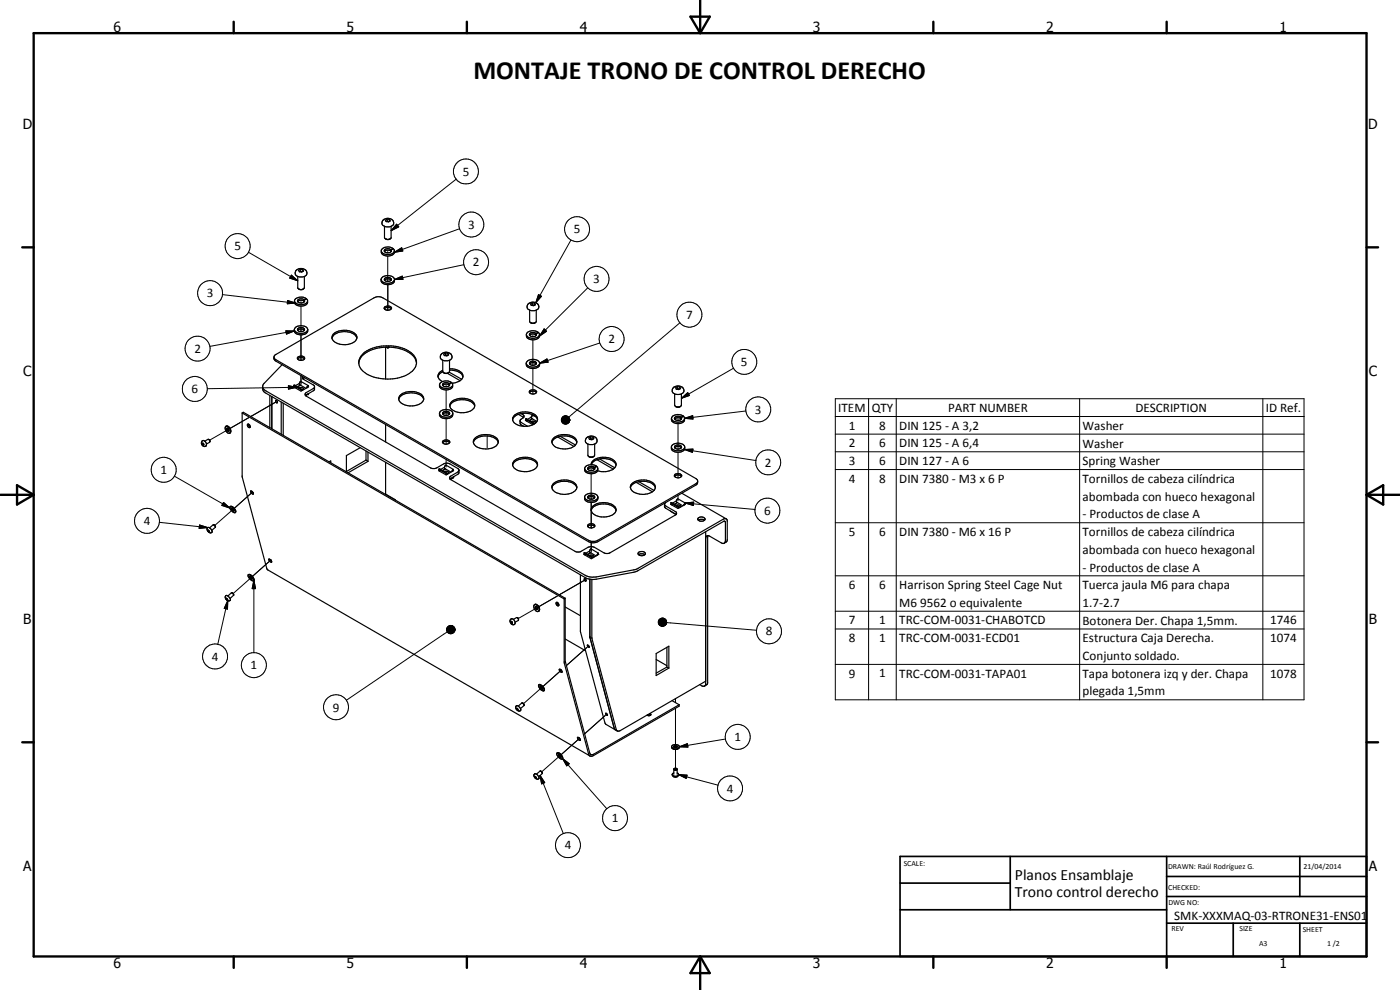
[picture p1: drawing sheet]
<svg xmlns="http://www.w3.org/2000/svg" width="420mm" height="297mm" viewBox="0 0 420 297" stroke-linecap="round" stroke-linejoin="round" font-family="sans-serif">
<g fill="none" stroke="#000" stroke-width=".3">
<path d="M136.9 53.8l-19.5 15.4M74.6 75.7l14.8 8.5M116.4 75.5v.4M116.4 76.8v7.7M118.4 75.7l2.2-1.4 .3 1zM119 67.3l.7 .8-2.3 1.1zM138 68.6l-19.6 7.1M139.2 79.4l-20.8 4.5M171.4 72l-10.6 18.8M66.7 88.4l22.1 2.5M85.8 99.3h2.5l-2.3 .9zM86.3 90.2l2.5 .7-2.6 .2z"/>
<path d="M87.4 82.5l2 1.7-2.5-.8zM88.3 99.3l-25.3 4.6M90.3 90.5v.4M90.3 91.9v7.6M116.4 85.4v7.7M118.4 83.9l2.3-1.1 .2 1zM161.6 88.4l.9 .5-1.7 1.9zM163.3 98.7l.7 .7-2.1 1.4zM176.4 86.4l-14.5 14.4M204 96.9l-33.4 28.3M86.6 115.7l2.5 .5-2.5 .6zM89.1 116.2l-26.9 .4"/>
<path d="M90.3 100.5v7.6M90.3 112.7v2.7M133.9 115.7v.3M133.9 117v7.6M159.9 100.6v.4M159.9 102v7.6M159.9 110.6v7.6M162 109l2.2-1.3 .3 1zM180 102.9l-18 6.1M204.5 119.5l1.9-1.7 .5 .9zM220.1 110.5l-15.6 9M250.7 119.6h140.7v90.4h-140.7z"/>
<path d="M260.7 119.6v90.4M269 119.6v90.4M324 119.6v90.4M379 119.6v90.4M68.4 128.9l.3-.1-5.8 3.3M74.7 125.3l-5.6 3.2M82.6 120.7l-7.3 4.3 7.3-4.2M133.9 125.6v7.7M133.9 137.8v2.3M146.2 130.8v3.6M159.9 124.5v.6M168.5 125.9l2.5 .1-2.5 .2z"/>
<path d="M168.5 126.2l2.5-.2-2.5 .4zM168.5 126h2.5M168.5 125.6l2.5 .4-2.5-.1zM168.5 126.4l2.5-.4-2.4 .7zM168.6 125.3l2.4 .7-2.5-.4zM168.6 126.7l2.4-.7-2.2 .9zM168.8 125.1l.2-.1 2 1zM168.8 125.1l2.2 .9-2.4-.7zM168.8 126.9l2.2-.9-2 1zM169 125l.2-.2 1.8 1.2zM169 127l2-1-1.8 1.2zM169.2 124.8h.3l1.5 1.2z"/>
<path d="M169.2 127.2l1.8-1.2-1.5 1.3zM169.5 124.8h.3l1.2 1.2zM169.5 127.3l1.5-1.3-1.2 1.3zM169.8 124.8h.2l1 1.2zM170 124.8l.3 .1 .7 1.1zM170.3 124.9l.7 1.1zM170.5 125.1l.5 .9zM170.7 125.3l.3 .7zM170.8 125.5l.2 .5zM171 126l-1 1.2-.2 .1zM171 126l-1 1.2zM171 126l-.7 1.1z"/>
<path d="M171 126l-.5 1zM171 126l-.3 .8zM171 126l-.2 .5zM171 126l-.1 .3zM203.5 125.8v.4M203.5 127.1v7.6M203.5 135.7v7.7M205.4 125.5l2.5-.8 .1 1zM205.4 134.9l2.6-.2-.2 1zM205.4 134.9l21.5 3.3M223.8 123.3l-18.4 2.2M250.7 125h140.7"/>
<path d="M250.7 130.3h140.7M250.7 135.6h140.7M47.8 156.7l14.5 1.6M52.4 142.9l16.6 9.5M59.9 157.5l2.4 .8-2.5 .2zM67.1 150.7l1.9 1.7-2.4-.8zM69.9 152.9l.1-.1-5.5 4.8M75.8 147.6l-5.5 4.9M177.4 140.8v.4M177.4 142.2v7.6M177.4 150.7v7.7M203.5 148.6v1.6"/>
<path d="M205.6 150.9l2.6-.2-.1 1zM205.6 150.9l21 2M250.7 140.9h140.7M250.7 156.8h140.7M75.3 173.3l.2-.1-5.5 4.9M76.2 174.1l.5 2.5h-1zM76.2 174.1v21.7M81.3 168l-5.5 4.9M167.3 178.8l-5.6 3.2M175.3 174.2l-7.5 4.3 7.4-4.3M177.4 162.8v2.9M250.7 172.8h140.7"/>
<path d="M68.4 180.2l-.1 2.6-1-.3zM68.4 180.2l-3 13.1M134 188.8l2.5 .1-2.5 .1zM134 189l2.5-.1-2.4 .4zM134 188.9h2.5M134.1 188.5l2.4 .4-2.5-.1zM134.1 189.3l2.4-.4-2.3 .6zM134.2 188.3l2.3 .6-2.4-.4zM134.2 189.5l2.3-.6-2.1 .9zM134.2 189.6l-30.2 20.5M134.4 188l.2-.1 1.9 1zM134.4 188l2.1 .9-2.3-.6z"/>
<path d="M134.4 189.8l2.1-.9-1.9 1zM134.6 187.9l.2-.2 1.7 1.2zM134.6 189.9l1.9-1-1.7 1.2zM134.8 187.7h.3l1.4 1.2zM134.8 190.1l1.7-1.2-1.4 1.3zM135.1 187.7h.2l1.2 1.2zM135.1 190.2l1.4-1.3-1.2 1.3zM135.3 187.7h.3l.9 1.2zM135.6 187.7l.9 1.2zM135.8 187.8l.7 1.1zM136.1 188l.4 .9zM136.3 188.1l.2 .8z"/>
<path d="M136.4 188.4l.1 .5zM136.5 188.9l-.9 1.2-.3 .1zM136.5 188.9l-.9 1.2zM136.5 188.9l-.7 1.1zM136.5 188.9l-.4 1zM136.5 188.9l-.2 .8zM136.5 188.9l-.1 .5zM136.5 188.9v.3zM161.1 182.4l.2-.1-5.8 3.3M176.2 194.2l-6.2 5.5M197.6 186.6l2.5 .1-2.5 .1zM197.6 186.8l2.5-.1-2.5 .4z"/>
<path d="M197.6 186.7h2.5M197.6 186.3l2.5 .4-2.5-.1zM197.6 187.1l2.5-.4-2.4 .6zM197.7 186.1l2.4 .6-2.5-.4zM197.7 187.3l2.4-.6-2.2 .8zM197.9 185.8l.2-.1 2 1zM197.9 185.8l2.2 .9-2.4-.6zM197.9 187.5l2.2-.8-2 1zM198.1 185.7l.2-.2 1.8 1.2zM198.1 187.7l2-1-1.8 1.1zM198.3 185.5h.3l1.5 1.2zM198.3 187.8l1.8-1.1-1.5 1.2z"/>
<path d="M198.6 185.5l.2-.1 1.3 1.3zM198.6 187.9l1.5-1.2-1.3 1.3zM198.8 185.4l.3 .1 1 1.2zM199.1 185.5l1 1.2zM199.4 185.6l.7 1.1zM199.6 185.7l.5 1zM199.8 185.9l.3 .8zM199.9 186.2l.2 .5zM200 186.8l27.1 2.3M200.1 186.7l-1 1.2-.3 .1zM200.1 186.7l-1 1.2zM200.1 186.7l-.7 1.1z"/>
<path d="M200.1 186.7l-.5 .9zM200.1 186.7l-.3 .8zM200.1 186.7l-.2 .5zM200.1 186.7l-.1 .2zM250.7 183.4h140.7M250.7 188.7h140.7M250.7 199.3h140.7M162.5 206.4l.1-.2-5.5 4.9M168.4 201.1l-5.5 4.9M181.7 214.6l-6.2 5.6 6.1-5.5M202.7 209.6v1.2M202.7 212.5v11.9"/>
<path d="M162.1 232.7l1.4 2.1-1 .4zM162.1 232.7l7 17.4M168 226.8l.1-.1-5.5 4.9M168.8 227.6l2 1.6-.7 .6zM168.8 227.6l13.3 15.1M173.9 221.5l-5.5 4.9M202.7 224.9v5.9M203.7 232.4l2.5 .2-.3 1zM203.7 232.4l11.8 3.2M203.9 224.1l2.4-1 .1 1.1zM217.7 221.7l-13.8 2.4"/>
<circle cx="139.8" cy="51.5" r="3.8"/>
<circle cx="71.3" cy="73.8" r="3.8"/>
<circle cx="141.5" cy="67.4" r="3.8"/>
<circle cx="142.9" cy="78.7" r="3.7"/>
<circle cx="173.2" cy="68.7" r="3.7"/>
<circle cx="63.1" cy="88" r="3.8"/>
<circle cx="179" cy="83.7" r="3.7"/>
<circle cx="206.9" cy="94.4" r="3.8"/>
<circle cx="58.5" cy="116.7" r="3.8"/>
<circle cx="59.3" cy="104.6" r="3.7"/>
<circle cx="183.6" cy="101.7" r="3.7"/>
<circle cx="223.4" cy="108.6" r="3.8"/>
<circle cx="227.6" cy="122.8" r="3.7"/>
<circle cx="230.5" cy="138.7" r="3.8"/>
<circle cx="44.1" cy="156.3" r="3.7"/>
<circle cx="49.1" cy="141" r="3.7"/>
<circle cx="230.3" cy="153.2" r="3.8"/>
<circle cx="64.5" cy="197" r="3.8"/>
<circle cx="76.2" cy="199.6" r="3.7"/>
<circle cx="230.8" cy="189.4" r="3.8"/>
<circle cx="100.8" cy="212.2" r="3.8"/>
<circle cx="219.1" cy="236.5" r="3.8"/>
<circle cx="221.4" cy="221.1" r="3.7"/>
<circle cx="170.5" cy="253.6" r="3.8"/>
<circle cx="184.6" cy="245.5" r="3.7"/>
</g>
<g fill="none" stroke="#000" stroke-width=".35">
<path d="M115 66a1.82 1.82 0 0 1 2-.4 1.82 1.82 0 0 1 1.1 1.7 2.17 2.17 0 0 1-3.4 0zM115.4 67.9v3.3l.5 .6M115.7 71.7l.2 .1M115.9 71.8h.1M116 71.8h.3M116.2 65.7l-.6 .4 .3 .4 .7 .1 .5-.3-.2-.4M116.2 65.7l.7 .2M116.2 66.3l-.3 .2M116.2 65.7v.6M116.9 65.9v.5l-.7-.1M117 71.8h-1M117 71.8h-.5"/>
<path d="M117.1 75.2a1.53 1.53 0 0 0-1.7 .2M117.1 71.6l-.1 .2M117.3 74.9l-.2 .3M117.3 74.9a1.17 1.17 0 0 0-2 .5 1.41 1.41 0 0 0 2.1 0M117.4 75v.4M117.4 75l-.1 .3 .1 .1M117.4 75l.7-.4a1.32 1.32 0 0 1 .1 1.6 1.32 1.32 0 0 1-1.5 .6 2.02 2.02 0 0 1-2.3-1.1v-.5M117.4 75l-.3 .2M117.4 67.9v3.5l-.4 .4M117.9 74.5l-.2 .3M117.9 74.5l-.6 .4M117.9 74.5a2.64 2.64 0 0 0-3.4 .5 1.59 1.59 0 0 0 2.1 1.4l1.2-.3 .6-.7"/>
<path d="M88.3 99a2.43 2.43 0 0 0 4.1 0M88.5 98.4a2.51 2.51 0 0 1 3.9 .4 1.51 1.51 0 0 1-1.7 1.7 1.96 1.96 0 0 1-2.4-1.2zM88.9 81.1a1.73 1.73 0 0 1 2.1-.5 1.73 1.73 0 0 1 1 1.9l-.9 .5-1.2 .1a1.19 1.19 0 0 1-1.2-.7 1.19 1.19 0 0 1 .2-1.3zM89.4 99.1a.9 .9 0 0 1 .4-.8 .9 .9 0 0 1 1 0l.6 .4-.1 .4M89.4 99.1a1.44 1.44 0 0 0 1.9 0M89.4 99.1l.6-.4h.7l.6 .4M89.4 82.9v3.5l.6 .5M89.6 86.7l.3 .2M89.9 86.9h.2M90.1 80.8l-.5 .3 .2 .4 .7 .2 .6-.4-.2-.4M90.1 80.8l.8 .1M90.1 81.4l-.2 .1"/>
<path d="M90.1 80.8v.6M90.9 80.9l-.1 .5h-.7M91 90.2a1.48 1.48 0 0 0-1.7 .3M91 86.7l-.5 .2M91.3 89.9l-.3 .3M91.3 89.9a1.15 1.15 0 0 0-2 .5 1.17 1.17 0 0 0 1.1 .5 1.17 1.17 0 0 0 1-.7l-.1-.2M91.3 90l.7-.3a.98 .98 0 0 1 .2 1.1 .98 .98 0 0 1-1.1 .5 2.36 2.36 0 0 1-2.7-.9M91.3 90l-.1 .3 .1 .2M91.3 90l-.3 .2M91.3 82.9v3.5l-.6 .5h-.7M91.9 89.6l-.6 .3M91.9 89.6l-.3 .2"/>
<path d="M91.9 89.6a2.41 2.41 0 0 0-3.5 .6 1.82 1.82 0 0 0 2.6 1.6l.3-.1a1.18 1.18 0 0 0 1-1.4M114.4 83.9a2.43 2.43 0 0 0 4 0M114.6 83.4a2.51 2.51 0 0 1 3.8 .3 1.69 1.69 0 0 1-2.4 1.7 1.38 1.38 0 0 1-1.3-.6 1.38 1.38 0 0 1-.1-1.4zM115.3 92.6a1.47 1.47 0 0 1 2.1 0M115.4 84.1l-.1-.2a1.1 1.1 0 0 1 1.1-.7 1.1 1.1 0 0 1 1 .7v.2M115.4 84.1a1.37 1.37 0 0 1 2 0M115.4 84.1a1.46 1.46 0 0 0 2 0M115.4 92.1a1.28 1.28 0 0 1 2.1 .4 1.26 1.26 0 0 1-2.2-.1zM158.4 91.3a1.81 1.81 0 0 1 2-.6 1.81 1.81 0 0 1 1.3 1.7 2.21 2.21 0 0 1-3.3 .4l-.2-.6zM159 93v3.6l.4 .3M159.2 96.8l.2 .1M159.4 96.9h.9"/>
<path d="M159.4 96.9l.4 .1M159.8 90.9l-.6 .3 .2 .4 .7 .1 .6-.3-.2-.4M159.8 90.9l.7 .1M159.8 91.4l-.3 .3M159.8 90.9v.5M159.8 91.4l.6 .2M160.3 96.9l-.2 .1M160.5 91v.6M160.5 96.9h-.2M160.7 96.8l-.2 .1M160.9 93v3.6l-.4 .3M161.4 99.7l-.1 .2"/>
<path d="M161.4 99.7l-.5 .3M161.4 99.7a2.6 2.6 0 0 0-3.4 .4 1.52 1.52 0 0 0 1.9 1.9 1.6 1.6 0 0 0 2-1.6M78.8 116l.1 1.1 .6 .7 96.1 55.5 1.4 .5M81 118.7v9.6M81.6 119v9.7M82.2 107.2l.4 .6 94.6 54.5 1.4 .1 .8-.3 29.4-16.9 .6-.8M82.6 106.5l29.6-17.1a2.72 2.72 0 0 1 2.8 0l93.8 54.2a1.13 1.13 0 0 1 .6 1 1.13 1.13 0 0 1-.6 1l-29.4 16.9a3.1 3.1 0 0 1-2.8 0l-93.8-54.1a1.13 1.13 0 0 1-.2-1.9zM84.7 109.4l-5.4 5.6a1.34 1.34 0 0 0 .5 2.3l95.8 55.3a5 5 0 0 0 3.4 .5l12.2-2.4 25.9-15 .7-.1 .5 .6v5.9l-.3 .5-.7 .4M88.2 115.6l2.2 1.4M88.2 115.6l2.2 1.3M88.2 115.6h.3l2.2 1.3M88.5 115.9l-.4 .2 2.2 1.2 2.3-1.2-.2-.2"/>
<path d="M88.5 115.9v.3M89.3 107.7a1.37 1.37 0 0 1 2.1 0M89.4 107.2a1.15 1.15 0 0 1 1.1-.4 1.15 1.15 0 0 1 .9 .9 1.18 1.18 0 0 1-1.2 .5 1.18 1.18 0 0 1-.9-.9zM89.8 116.4a.76 .76 0 0 1 .8-.2 .76 .76 0 0 1 .5 .7M89.9 115.1l-1.2 .6M90.2 115.6l-.9 .4M90.4 117l.4 .1M90.4 116.9v.1M90.4 116.9l.4 .2M90.9 113l.1 .7 3 1.8 .4 .4-.1 1.1-2.6 1.7M91.4 113.3l-.5 .4M92.3 115.9l.2-.2-.4 .6z"/>
<path d="M92.5 118.1l-.7 .5M92.5 115.7l-2.3-1.3a.73 .73 0 0 0-.3 1l1.9 1.1M92.6 118.1l-.9 .6M94.4 116.2l-2.5 1.6a.59 .59 0 0 0-.3 .5 .59 .59 0 0 0 .3 .6l37.5 21.6h1.2l2.5-1.3 1.2-.2 3.2 1.7 .2 .3v1.1l-2.6 1.6M99.6 101.5a2.76 2.76 0 0 1 2.8-1.9 4 4 0 0 1 4.6 1.6l.1 .3M100 100.2a5.1 5.1 0 0 1 7 .4 1.87 1.87 0 0 1-1.5 2.4 4.7 4.7 0 0 1-5.9-1.4zM108.8 106.3a12.5 12.5 0 0 1 15-.1 3.5 3.5 0 0 1-1 5.9 13 13 0 0 1-13.8-.6 3.3 3.3 0 0 1-.2-5.2zM115.7 104.1v9.6M115.9 104.1l.5 .3M116.4 104.1v.3M116.4 104.2h.1M116.4 104.1v.2l.4-.2"/>
<path d="M116.5 104.1v.1M116.7 104.1l-.2 .1M116.7 104.1a10.3 10.3 0 0 1 7.7 3.2l.6 1.7M116.7 104.1a9.5 9.5 0 0 0-8.7 3.6l-.3 1.3M116.9 104.1l-.5 .3M119.7 119.8a4.1 4.1 0 0 1 4.6-1.9 3 3 0 0 1 2.9 1.9M120 118.7a5.3 5.3 0 0 1 6.8 0 1.7 1.7 0 0 1-1.3 2.7 4.5 4.5 0 0 1-5.8-1.4v-.6zM132.4 106.3a1.87 1.87 0 0 1 1.9-.6 1.87 1.87 0 0 1 1.4 1.5 1.94 1.94 0 0 1-2.9 .9 1.06 1.06 0 0 1-.4-1.8zM132.9 111.1a1.71 1.71 0 0 0-1.4 1.7 1.71 1.71 0 0 0 1.3 1.7M132.9 108.1v3.5l.7 .4h.7M132.9 111.5l-.9 .6-.5 .9M133.2 111.8l1.1 .2"/>
<path d="M133.7 105.9l-.6 .4 .2 .4 .8 .1 .6-.3-.3-.5M133.7 105.9l.7 .1M133.7 106.5l-.3 .2M133.7 105.9v.6M133.7 106.5l.7 .1M134.3 112l3.8 2.2M134.4 106v.6M134.6 115.4l-.9-.2-.8 .4M134.6 111.8l-.3 .2M134.8 115.1a1.12 1.12 0 0 0-1.9 .5 1.37 1.37 0 0 0 2 0M134.8 115.1l-.2 .3M134.8 111.7l3.7 2.1"/>
<path d="M134.9 110.7a4.1 4.1 0 0 1 4 1.7v.6M134.9 115.2v.4M134.9 111.1a3.8 3.8 0 0 1 4 1.9M134.9 115.2l-.2 .2 .2 .2M134.9 115.2l-.3 .2M134.9 108.1v3.3l-.5 .5M135.4 114.7a2.47 2.47 0 0 0-3.5 .7 2.19 2.19 0 0 0 3.1 1l.8-.8M135.4 114.7l-.2 .3M135.4 114.7l-.6 .4M135.7 115a1.28 1.28 0 0 1-1.1 1.9 1.88 1.88 0 0 1-2.7-1.5M135.7 115l-.2-.2-.6 .4M138.1 114.2l-1.5 .7-.9 .1"/>
<path d="M138.9 113l-.1 .5-.7 .7M157.9 109.1a2.43 2.43 0 0 0 4.1 0M158.1 108.5a2.55 2.55 0 0 1 3.9 .4 1.62 1.62 0 0 1-2.1 1.7 1.61 1.61 0 0 1-2-1.7zM158.9 108.8a1.23 1.23 0 0 1 2.1 .3 1.13 1.13 0 0 1-1.2 .5 1.13 1.13 0 0 1-.9-.8zM158.9 117.8a1.46 1.46 0 0 1 2.1 0M159 109.2a1.37 1.37 0 0 1 1.9 0M159 117.3a1.39 1.39 0 0 1 2 .4 1.13 1.13 0 0 1-1.1 .6 1.13 1.13 0 0 1-1-.9zM160.6 100.3a1.59 1.59 0 0 0-1.7 .3M160.9 100l-.3 .3M160.9 100a1.37 1.37 0 0 0-2 .4 1.27 1.27 0 0 0 2.1 .1l-.1-.4M160.9 100.1l-.1 .3 .1 .2M160.9 100.1l.7-.4a1.07 1.07 0 0 1 .1 1.4 1.07 1.07 0 0 1-1.3 .4 2.03 2.03 0 0 1-2.4-1"/>
<path d="M160.9 100.2l-.3 .1M202 116.5a1.79 1.79 0 0 1 2-.7 1.79 1.79 0 0 1 1.2 1.7 2.19 2.19 0 0 1-3.5 0zM202.5 118.2v3.3l.4 .5 .5 .1M203.3 116v.6M203.3 116.6l-.3 .2M203.3 116l-.5 .3 .1 .5 .8 .1 .5-.3-.2-.5M203.3 116l.7 .1M204 116.1v.6l-.7-.1M204.5 118.2v3.3l-.5 .5M60.7 133.3l.2 .3M60.9 133l.3 .2v.3l-.3 .1M60.9 133h-.2v.3"/>
<path d="M60.9 133.1l.3 .3-.3 .2M60.9 133.1l-.2 .2M60.9 133v.1M61.4 132.3a.52 .52 0 0 0-.9 .2 .86 .86 0 0 0 .3 1.3 .86 .86 0 0 0 1.2-.3v-.2M61.4 132.3l.6 1M62.6 131.8l.3 .2M62.9 132l.1 .2M62.9 132l-.5-.2-.9 .6M62.9 132l.1 .5M63 132.3l-.1 .4-.9 .5M67.7 128a1.27 1.27 0 0 1 1.2 .6 1.27 1.27 0 0 1 0 1.4 1.38 1.38 0 0 1-1.2-2zM67.8 127.9a1.25 1.25 0 0 1 1.3 .6 1.25 1.25 0 0 1-.2 1.5"/>
<path d="M68.1 128.5l.5 .2 .1 .7-.6-.3zM68.1 128.4l.1 .6 .5 .4M72.7 123.9v19.1l7.6 27.9 96.8 55.9M72.7 123.9l96.6 55.8M72.7 123.9l.3-.2 96.6 55.8M74.2 127.4a.54 .54 0 0 1 .8 .2 .54 .54 0 0 1-.2 .7l-.5-.4zM74.6 127.3l.1 .5 .4 .3M82.7 120.2h.3l.3 .3-.2 .4-.3-.3zM84.4 120.6v9.7M85 121v9.6M98.8 138.6l.5-.3v.6M108.1 134.3l-4.1 2.4v4.9"/>
<path d="M109.8 135.3v2.7M109.8 138l.6 .4M109.8 138l-5.8 3.5M110.4 135.7v2.7M110.4 138.4l-5.9 3.5M115.7 127.4v5.2M115.7 138.7v9.6M131.9 124.1a2.4 2.4 0 0 0 3.8 .4l.2-.4M132.1 123.5a2.54 2.54 0 0 1 3.8 .4v.6a2.2 2.2 0 0 1-3 1l-1-.9zM132.9 123.8a1.21 1.21 0 0 1 2 .3 1.13 1.13 0 0 1-1.1 .6 1.13 1.13 0 0 1-.9-.9zM132.9 132.8a1.37 1.37 0 0 1 2 0M132.9 124.2a1.42 1.42 0 0 1 2 0"/>
<path d="M132.9 132.3a1.25 1.25 0 0 1 2.1 .4 1.3 1.3 0 0 1-2.2-.1zM135 121.9a4.1 4.1 0 0 1 5.1-1.8 2.8 2.8 0 0 1 2.3 1.8M135.6 120.4a5.4 5.4 0 0 1 6.6 .4 1.72 1.72 0 0 1-1.4 2.6 4.9 4.9 0 0 1-5.7-1.1l-.1-.8zM142.1 132.8a4.1 4.1 0 0 1 5-1.9 2.58 2.58 0 0 1 2.4 1.9M142.4 131.6a5.2 5.2 0 0 1 6.9 .1 2.01 2.01 0 0 1-1.8 2.8 4.9 4.9 0 0 1-5.3-1.4l-.1-.8zM153.8 139.6a4.2 4.2 0 0 1 5.2-1.8 2.73 2.73 0 0 1 2.3 1.8M153.8 125.9a3.3 3.3 0 0 1 3.3-1.9 3.9 3.9 0 0 1 4.2 1.9M154.3 138.3a5.1 5.1 0 0 1 6.9 .4 1.98 1.98 0 0 1-1.9 2.6 5.2 5.2 0 0 1-5.2-1.1l-.3-1.1zM155.6 124.3l1.5 1M156.1 126.3l.4 .5 1.8 1.1M156.1 126.3l.1 1 1 .6M156.4 124.1l.8 .5 .1 .5-1.2 1.2"/>
<path d="M157.8 125.7h.3l2.2 1.3M157.8 125.8l2.2 1.3M157.8 125.7l2.2 1.3M157.8 125.7v.1M158.1 125.9l-.4 .3 2.2 1.2M158.1 126v.4M159.4 126.5a.86 .86 0 0 1 1.3 .4M159.5 125.1l-1.2 .7M159.8 125.6l-.9 .6M160 127.1l.4 .1M160 127v.1M160 127h.3"/>
<path d="M160.3 127l.1 .2M160.7 127l-.3 .2M160.8 125l-.9-.5-.4 .6v.4l1.6 .9M161.3 125.9a2.77 2.77 0 0 0-3.1-2.3 4 4 0 0 0-4.4 1.9 2.94 2.94 0 0 0 3.2 2.4 5.2 5.2 0 0 0 3.4-.7M161.3 125.9l-.6 1.1M165.6 132.8a4.1 4.1 0 0 1 5.1-1.9 3 3 0 0 1 2.4 1.9M166 131.6a5.1 5.1 0 0 1 7 .4 2.06 2.06 0 0 1-1.9 2.5 4.4 4.4 0 0 1-5.4-1.6v-.8zM167.4 131.1l4.8 2.8M168.2 130.9l4.5 2.6M176 131.4a1.85 1.85 0 0 1 1.9-.5 1.85 1.85 0 0 1 1.3 1.5l-.1 .4a2.28 2.28 0 0 1-3.3 0l-.1-.6zM176.4 133.2v3.4l.5 .5M176.7 137l.2 .1"/>
<path d="M176.9 137.1h.2M177.2 131.1l-.5 .3 .2 .4 .7 .2 .6-.4-.2-.4M177.2 131.1l.8 .1M177.2 131.6l-.2 .2M177.2 131.1v.5M178 137.1l-.9 .1M178 137.1h-.9M178 131.2v.5l-.8-.1M178.1 137l-.1 .1M178.5 133.2v3.4l-.5 .5M179 139.8a2.5 2.5 0 0 0-3.5 .7 1.53 1.53 0 0 0 1.9 1.7 1.5 1.5 0 0 0 1.6-.5 1.5 1.5 0 0 0 .3-1.6l-.2-.1-.6 .3M179 139.8l-.2 .3"/>
<path d="M179 139.8l-.7 .4M179.1 137.9l5 2.9M179.9 137.7l4.6 2.6M184.9 139.6a3.5 3.5 0 0 0-3.9-2 3.8 3.8 0 0 0-3.6 1.8 3 3 0 0 1 3.4-2.2 3.7 3.7 0 0 1 4.1 2l-.3 1.1-.5 .5M201.5 134.2l.1 .2a2.57 2.57 0 0 0 3.7 .2l.2-.4M201.5 125.6a2.37 2.37 0 0 0 3.9 0M201.7 133.6a2.54 2.54 0 0 1 3.8 .4 1.54 1.54 0 0 1-2 1.7l-.7-.1a1.3 1.3 0 0 1-1.1-2zM202.5 134.4a1.36 1.36 0 0 1 2 0M202.6 133.8a1.13 1.13 0 0 1 1.9 .4 1.13 1.13 0 0 1-1.1 .6 1.13 1.13 0 0 1-.9-.9zM202.8 122l.5 .2 .7-.2M204 122l-.4 .1M204.2 125.5l-.9-.2-.8 .4"/>
<path d="M204.2 122h-.2M204.4 125.2l-.2 .3M204.4 125.2a1.12 1.12 0 0 0-1.9 .5 1.37 1.37 0 0 0 2 0M204.5 125.3v.4M204.5 125.3l-.2 .3 .2 .1M204.5 125.3l-.3 .2M205 124.8a2.66 2.66 0 0 0-3.4 .5 1.41 1.41 0 0 0 1.5 1.8 1.6 1.6 0 0 0 1.8-.3 1.6 1.6 0 0 0 .4-1.7l-.2-.2-.6 .4M205 124.8l-.2 .3M205 124.8l-.6 .4M62.3 158.3h.4a1.34 1.34 0 0 1 .9 1.4 1.02 1.02 0 0 1-1.2-.2 1.02 1.02 0 0 1-.1-1.2zM62.4 159.3l-.1-.3h.3l.3 .6h-.2M62.4 159.3l.3 .3"/>
<path d="M62.6 159.1l-.2 .2M62.9 159.4l-.2 .2M64.1 157.5l-1.2 .9M64.1 157.5l.4 .3M64.2 157.5l.4 .4M64.6 157.9l.1 .2M64.7 158.1l-1.1 1M69 152.1a1.63 1.63 0 0 1 1.6 1.6M69 152.1l.3 .9 .9 .8 .4-.1M69 152.1a1.43 1.43 0 0 1 1.8 1.5l-.1 .1M69.5 152.6l.4 .7 .3-.1M69.5 152.5l.7 .7"/>
<path d="M69.5 152.5v.1M69.5 152.5l.3 .5 .4 .2M75.2 147.3l.8 .6v.4l-.7-.5zM75.6 147.4l.1 .2M75.8 147.6l.1 .1M115.7 148.3l2.9 1.6M115.7 148.3h-.1M118.6 149.9v.1M118.6 149.9h-.1M131.7 140.8l2.3 1.3M131.7 140.8h.1M131.7 140.8l.3-.1 2.3 1.3"/>
<path d="M132 141l-.4 .2 2.3 1.3 2.2-1.3-.2-.1M132.1 141l-.1 .4M133.4 140.2l-1.2 .6M133.4 140.3l.4-.8 2.2 1.3M133.4 140.3l.1 .3 1.8 1M133.4 141.5a.8 .8 0 0 1 1.3 .4v.1M133.7 140.7l-.9 .5M134 142.1l.3 .1M134.3 142l-.3 .1M134.3 142l.1 .2M135.2 143.8l37.3 21.6a1.91 1.91 0 0 0 1.9 0l2.1-1.2 1.2-.2 3.9 2 1.3-.1 19.9-11.5M136 140.9l-.4 .6"/>
<path d="M136 143.3h.1M136 140.8l-.3 .7M136 140.8v.1M136 143.1v.2M136 143.3l-.9 .5M136.1 143.3l-.9 .5M136.1 143v.3M137.7 141.2l-2.5 1.7-.3 .5 .3 .4M165.6 146.3a3.8 3.8 0 0 1 4.2-1.9 3.2 3.2 0 0 1 3.3 1.9M166 145.2a5.2 5.2 0 0 1 7 .3 1.62 1.62 0 0 1-1.1 2.3 5.1 5.1 0 0 1-6.1-1l-.1-1.1zM175.5 149.3a2.39 2.39 0 0 0 3.9 0M175.5 140.7a2.47 2.47 0 0 0 3.9 0"/>
<path d="M175.6 148.7a2.54 2.54 0 0 1 3.8 .4 1.52 1.52 0 0 1-1.6 1.6h-.7a1.38 1.38 0 0 1-1.4-.5 1.38 1.38 0 0 1-.1-1.5zM176.3 157.6a1.15 1.15 0 0 1 1.2-.5 1.15 1.15 0 0 1 1 .9 1.26 1.26 0 0 1-2.2-.4zM176.4 158a1.37 1.37 0 0 1 2.1 0M176.4 149a1.16 1.16 0 0 1 2.1 .3 1.21 1.21 0 0 1-2.2-.2zM176.4 149.4a1.42 1.42 0 0 1 2.1 0M177.4 153.2a4.2 4.2 0 0 1 5.1-1.9 2.81 2.81 0 0 1 2.4 1.9M177.8 152a5 5 0 0 1 6.9 .4 1.75 1.75 0 0 1-1.5 2.3 4.5 4.5 0 0 1-5.8-1.4l.1-.8zM177.9 140.5l.5 .3M178.1 140.5l-.8-.1-.9 .4M178.3 140.2a1.17 1.17 0 0 0-1.9 .5 1.41 1.41 0 0 0 2.1 .1M178.3 140.2l-.2 .3M178.4 140.3l-.3 .2"/>
<path d="M178.5 140.3v.5M178.5 140.3l-.2 .3 .2 .2M184.1 140.8a5.7 5.7 0 0 1-4.7 .5M191 144.7l4.8 2.9M191.7 144.5l4.6 2.7M196.6 146.1a4.9 4.9 0 0 0-7.3 0l-.1 .2M196.7 146.1a3.4 3.4 0 0 0-4.1-2.1 3.1 3.1 0 0 0-3.4 2.2 2.71 2.71 0 0 0 2.7 2.1 5.2 5.2 0 0 0 4.4-1.1M196.7 146.1l-.4 1.1M199.4 151.3l.4 .5 3 1.8 .3 .4-.3 .4M199.4 151.3v.7l.3 .4 3.2 1.9M199.8 150.7l-.4 .6M201.2 153.3l1.7 1.1"/>
<path d="M201.3 150.9l2.3 1.3M201.3 150.9l2.3 1.2M201.3 150.9h.1M201.3 150.9l.3-.1 2.3 1.3M201.6 151.1l-.4 .2 2.3 1.3 2.2-1.3-.2-.1M201.7 151.1l-.1 .4M202.5 142.9a1.46 1.46 0 0 1 2 0M202.5 142.4a1.3 1.3 0 0 1 2.1 .4 1.29 1.29 0 0 1-2.2-.1zM203 150.3l-1.2 .7M203 151.6h.1a.71 .71 0 0 1 1.1 .5M203.3 150.8l-.9 .5M203.6 152.2l.3 .1"/>
<path d="M203.6 152.1v.1M203.6 152.1l.4 .2M204.6 148l13.3 7.7M205.6 151l-.3 .6M205.6 150.9l-.3 .7M205.6 150.9l-2.2-1.3-.3 .3-.1 .7 1.9 1.2M205.6 150.9v.1M209.5 155.4a1.3 1.3 0 0 1 2.1 .4 1.33 1.33 0 0 1-2.2-.1zM209.6 156.1l.5-.3 1.3 .3M211.8 159.5v45.8a.74 .74 0 0 1-1.2 .5l-.6-.4M67.8 178.7h.4l.8 .7a.56 .56 0 0 1-.1 .9 .56 .56 0 0 1-.8-.2l-.5-.8zM67.9 179.7l-.1-.2h.2l.4 .5h-.3"/>
<path d="M67.9 179.7l.2 .3M68.1 179.6l-.2 .1M68.3 179.9l-.2 .1M69.5 177.8l.6 .5M69.9 178.1l-.5-.2-1 .9M70.1 178.3v.2M70.1 178.2v.1M70.1 178.3v.3l-1.1 1M74.6 172.4a1.97 1.97 0 0 1 1.5 1.7M74.6 172.4a1.66 1.66 0 0 1 1.6 1.7M74.6 172.4a1.43 1.43 0 0 0 1.1 1.8l.4-.1M74.9 173l.3 .6 .4 .2"/>
<path d="M75 172.9l-.1 .1M75 172.9h.1M75 172.9l.3 .6 .4 .2M75 172.9l.7 .8M75.6 173.7v.1M75.7 173.7h-.1M80.7 167.8a.74 .74 0 0 1 .7 .9l-.5-.3zM81.3 168.1l.1 .1M169.3 179.7v19.1l7.4 27.7a.94 .94 0 0 0 1.4 .2l25.7-14.8v-.4M169.6 179.5l-.3 .2M169.6 179.5v18.9l7.6 27.9h.9l25.7-14.8M174.2 172.5v17l7.4 27.4 .3 .4 2.8 1.7"/>
<path d="M175.3 165.9l2.2 1.4M175.3 165.9l2.2 1.3M175.3 165.9h.3l2.2 1.3M175.3 173.7h.4l.1 .6h-.3zM175.5 166.1l-.3 .2 2.2 1.3 2.3-1.3-.3-.1M175.7 166.2l-.2 .3M176.9 165.4l-1.1 .6M176.9 165.4l.5-.7 2.2 1.3M176.9 165.4l.2 .3 1.8 1.1M176.9 166.7a.81 .81 0 0 1 1.4 .3l-.1 .2M177 173.8v17.3l7.4 27.5 .3 .4M177.2 165.9l-.8 .4"/>
<path d="M177.5 167.3l.4 .1M177.5 167.2v.1M177.5 167.2h.3M177.6 173.9v17.6l7.6 27.7h.9l25.7-14.8M177.8 167.2l.2 .1M179.2 166.5v.1M179.5 166.2l-.2 .2M179.6 166l-.4 .6M179.6 166l-.1 .2M191.6 165.8a1.39 1.39 0 0 1 2.1 .4 1.13 1.13 0 0 1-1.2 .6 1.13 1.13 0 0 1-1-.9zM191.7 166.4l.5-.2 1.3 .2M211.8 161.3l.3-.5 .4-.1 4 2.2h.9l.3-.7-.1-5.7-.4-.1-26.3 15.1-11.9 2.3h-2"/>
<path d="M212.5 160.7l-.1 44.2-.2 .5-.8 .5M153.2 185.8a.94 .94 0 0 1 1.2 .4 .94 .94 0 0 1-.2 1.3 1.08 1.08 0 0 1-1-1.7zM153.3 186.7v-.3l.5 .3v.3l-.3 .1M153.3 186.7l.2 .4M153.6 186.6l.2 .3-.3 .2M153.6 186.4v.2M153.6 186.6l-.3 .1M155.2 185.3l-1.1 .5M155.2 185.3l.4 .5M155.3 185.3l.3 .3v.5l-1 .6M160.3 181.5l.3-.1a1.55 1.55 0 0 1 1.1 1.9 .76 .76 0 0 1-1.2-.4 1.18 1.18 0 0 1-.2-1.4zM160.4 181.4a1.23 1.23 0 0 1 1.3 .6 1.23 1.23 0 0 1-.1 1.4"/>
<path d="M160.7 182a.58 .58 0 0 1 .6 .3 .58 .58 0 0 1 0 .6M160.7 182a.6 .6 0 0 0 .6 .9M160.7 182l.2 .7 .4 .1M160.8 181.9l-.1 .1M167 180.8a.64 .64 0 0 1 .6 .3 .64 .64 0 0 1-.1 .7l-.5-.3zM167.2 180.7l.1 .5 .4 .4M169.6 182.1l4.6 2.6M169.6 191.7l6.1 3.5M176.3 193.6l.3 .1 .3 .5-.4-.1zM196.9 197.9l3.2 1.8M196.9 196.1l3.8-2.2v6.5l-3.8 2.3zM200.1 194.2v6"/>
<path d="M154.8 211.9a1.06 1.06 0 0 1 1.1 .3 1.06 1.06 0 0 1 .2 1.1 1.11 1.11 0 0 1-1.3-1.4zM155.1 212.8l-.1-.3 .4 .3 .1 .3h-.2M155.1 212.8l.2 .3M155.3 212.6l-.2 .2M155.5 212.9l-.2 .2M156.7 210.9l-1.2 1M156.7 210.9l.2 .1M156.7 210.9h.2M156.9 211l.4 .6M156.9 210.9l.3 .3M157.2 211.4l.1 .3-1.1 .9M161.6 205.6a1.42 1.42 0 0 1 1.5 1.7l-.4-.1a1.97 1.97 0 0 1-1.1-1.6z"/>
<path d="M161.7 205.5l.1-.1a1.55 1.55 0 0 1 1.4 1.9M162.1 206l.5 .2 .2 .5M162.1 206l.2 .5 .2 .3 .3-.1M162.2 206l.6 .7M167.8 200.8a.73 .73 0 0 1 .8 .9l-.6-.4zM168.3 201h.1M181.8 214l.5 .3v.3l-.4-.2zM184.7 219l.5 .3M195 214.1l.3 .1a.57 .57 0 0 1-.4 .6 .57 .57 0 0 1-.6-.2h.9M200.1 200.2l.6 .2M200.1 200.2l-3.2 1.8M201.7 210.2l2.1 1.3"/>
<path d="M160.4 232.2a1.29 1.29 0 0 1 1.3 1.4 1.01 1.01 0 0 1-1.2-.2 1.01 1.01 0 0 1-.1-1.2zM160.5 233.2l-.1-.2h.2l.3 .2 .1 .3h-.2M160.5 233.2l.3 .3M160.7 233l-.2 .2M160.9 233.3l-.1 .2M162.3 231.4l-1.3 .9M162.3 231.4l.5 .5M162.3 231.4l.2 .1M162.5 231.5l.3 .4M162.8 231.9l-1.1 1.1M167.1 226.1a.91 .91 0 0 1 1.5 .5l.3 .8a.58 .58 0 0 1-.6 .4 .58 .58 0 0 1-.5-.5l-.6-.7zM167.2 226a1.7 1.7 0 0 1 1.6 1.6"/>
<path d="M167.5 226.5a.65 .65 0 0 1 .8 .7h-.3zM167.7 226.4l.3 .6 .3 .2M173.3 221.2a.76 .76 0 0 1 .8 1l-.7-.5zM173.8 221.4l.3 .3M201.6 224.2a1.39 1.39 0 0 0 2.3 0M201.6 223.8a1.48 1.48 0 0 1 2.3 .2 1.18 1.18 0 0 1-1.2 .9 1.18 1.18 0 0 1-1.1-.9zM201.7 232.3a1.14 1.14 0 0 0 2 .2M201.7 232.4a.99 .99 0 0 0 .9 .8 .99 .99 0 0 0 1.1-.7M202.2 224.2l.4-.3 .6 .3M202.2 224.2l.3-.4 .6 .1 .1 .3M202.2 224.2l.5 .2 .5-.2M202.2 231.9l-.5 .4"/>
<path d="M202.2 230.9l.4 .2 .6-.2M202.4 230.6l-.2 .2v1.5M202.4 230.5h.6l.1 .3-.7 .1zM203 230.5l.2 .3v1.5M203.2 231.9l.3 .2 .2 .4"/>
</g>
<circle cx="92.5" cy="118.2" r=".18" fill="#000"/>
<g fill="none" stroke="#000" stroke-width=".71">
<path d="M10.1 9.9h400v277.1h-400zM70.1 6.5v3.4M140.1 6.5v3.4M207.2 5h5.8l-2.9 4.9zM210.1 0v9.9M280.1 6.5v3.4M350.1 6.5v3.4M6.7 74.2h3.4M410.1 74.2h3.5M.1 148.5h10M5.1 145.6l5 2.9-5 2.9zM410.1 148.5h10"/>
<path d="M410.1 148.5l5-2.9v5.8zM6.7 222.7h3.4M410.1 222.7h3.5M70.1 287v3.4M140.1 287v3.4M210.1 287v10M210.1 287l2.9 5h-5.8zM280.1 287v3.4M350.1 287v3.4"/>
</g>
<path d="M270.1 257h140v30h-140zM303.2 257v16M350.1 257v30M390.1 257v12M270.1 265h33.1M270.1 273h80M350.1 277h60M350.1 269h60M350.1 263h60M370.1 277v10M390.1 277v10" fill="none" stroke="#000" stroke-width=".51"/>
<g fill="#000">
<path d="M119 67.3l.7 .8-2.3 1.1zM118.4 75.7l2.2-1.4 .3 1zM86.3 90.2l2.5 .7-2.6 .2zM87.4 82.5l2 1.7-2.5-.8zM118.4 83.9l2.3-1.1 .2 1zM161.6 88.4l.9 .5-1.7 1.9zM163.3 98.7l.7 .7-2.1 1.4zM85.8 99.3h2.5l-2.3 .9zM86.6 115.7l2.5 .5-2.5 .6zM162 109l2.2-1.3 .3 1zM204.5 119.5l1.9-1.7 .5 .9zM170.8 125.5l.2 .5z"/>
<path d="M170.7 125.3l.3 .7zM170.5 125.1l.5 .9zM170.3 124.9l.7 1.1zM170 124.8l.3 .1 .7 1.1zM169.8 124.8h.2l1 1.2zM169.5 124.8h.3l1.2 1.2zM169.2 124.8h.3l1.5 1.2zM169 125l.2-.2 1.8 1.2zM168.8 125.1l.2-.1 2 1zM168.8 125.1l2.2 .9-2.4-.7zM168.6 125.3l2.4 .7-2.5-.4zM168.5 126.4l2.5-.4-2.4 .7z"/>
<path d="M168.6 126.7l2.4-.7-2.2 .9zM168.8 126.9l2.2-.9-2 1zM169 127l2-1-1.8 1.2zM169.2 127.2l1.8-1.2-1.5 1.3zM169.5 127.3l1.5-1.3-1.2 1.3zM171 126l-1 1.2-.2 .1zM171 126l-1 1.2zM171 126l-.7 1.1zM171 126l-.5 1zM171 126l-.3 .8zM171 126l-.2 .5zM171 126l-.1 .3z"/>
<path d="M205.4 125.5l2.5-.8 .1 1zM205.4 134.9l2.6-.2-.2 1zM59.9 157.5l2.4 .8-2.5 .2zM67.1 150.7l1.9 1.7-2.4-.8zM205.6 150.9l2.6-.2-.1 1zM76.2 174.1l.5 2.5h-1zM68.4 180.2l-.1 2.6-1-.3zM136.4 188.4l.1 .5zM136.3 188.1l.2 .8zM136.1 188l.4 .9zM135.8 187.8l.7 1.1zM135.6 187.7l.9 1.2z"/>
<path d="M135.3 187.7h.3l.9 1.2zM135.1 187.7h.2l1.2 1.2zM134.8 187.7h.3l1.4 1.2zM134.6 187.9l.2-.2 1.7 1.2zM134.4 188l.2-.1 1.9 1zM134.4 188l2.1 .9-2.3-.6zM134.2 188.3l2.3 .6-2.4-.4zM134.1 189.3l2.4-.4-2.3 .6zM134.2 189.5l2.3-.6-2.1 .9zM134.4 189.8l2.1-.9-1.9 1zM134.6 189.9l1.9-1-1.7 1.2zM134.8 190.1l1.7-1.2-1.4 1.3z"/>
<path d="M135.1 190.2l1.4-1.3-1.2 1.3zM136.5 188.9l-.9 1.2-.3 .1zM136.5 188.9l-.9 1.2zM136.5 188.9l-.7 1.1zM136.5 188.9l-.4 1zM136.5 188.9l-.2 .8zM136.5 188.9l-.1 .5zM136.5 188.9v.3zM199.9 186.2l.2 .5zM199.8 185.9l.3 .8zM199.6 185.7l.5 1zM199.4 185.6l.7 1.1z"/>
<path d="M199.1 185.5l1 1.2zM198.8 185.4l.3 .1 1 1.2zM198.6 185.5l.2-.1 1.3 1.3zM198.3 185.5h.3l1.5 1.2zM198.1 185.7l.2-.2 1.8 1.2zM197.9 185.8l.2-.1 2 1zM197.9 185.8l2.2 .9-2.4-.6zM197.7 186.1l2.4 .6-2.5-.4zM197.6 187.1l2.5-.4-2.4 .6zM197.7 187.3l2.4-.6-2.2 .8zM197.9 187.5l2.2-.8-2 1zM198.1 187.7l2-1-1.8 1.1z"/>
<path d="M198.3 187.8l1.8-1.1-1.5 1.2zM198.6 187.9l1.5-1.2-1.3 1.3zM200.1 186.7l-1 1.2-.3 .1zM200.1 186.7l-1 1.2zM200.1 186.7l-.7 1.1zM200.1 186.7l-.5 .9zM200.1 186.7l-.3 .8zM200.1 186.7l-.2 .5zM200.1 186.7l-.1 .2zM162.1 232.7l1.4 2.1-1 .4zM168.8 227.6l2 1.6-.7 .6zM203.7 232.4l2.5 .2-.3 1z"/>
<path d="M203.9 224.1l2.4-1 .1 1.1z"/>
</g>
<path d="M168.5 125.8h2.5M134 189.1h2.5" fill="none" stroke="#000" stroke-width=".42"/>
<path d="M168.5 126.2h2.5M134 188.7h2.5M197.6 186.5h2.5M197.6 186.9h2.5" fill="none" stroke="#000" stroke-width=".38"/>
<text font-size="7.9" x="142.1" y="23.6">MONTAJE TRONO DE CONTROL DERECHO</text>
<g font-size="4.7">
<text x="304.6" y="263.9">Planos Ensamblaje</text>
<text x="304.6" y="269.3">Trono control derecho</text>
</g>
<g font-size="4.2">
<text x="34" y="9.6">6</text>
<text x="104" y="9.6">5</text>
<text x="174" y="9.6">4</text>
<text x="244" y="9.6">3</text>
<text x="314" y="9.6">2</text>
<text x="384" y="9.6">1</text>
<text x="6.8" y="38.7">D</text>
<text x="410.6" y="38.7">D</text>
<text x="7" y="112.9">C</text>
<text x="410.8" y="112.9">C</text>
<text x="7" y="187.1">B</text>
<text x="410.8" y="187.1">B</text>
<text x="7" y="261.4">A</text>
<text x="410.8" y="261.4">A</text>
<text x="34" y="290.4">6</text>
<text x="104" y="290.4">5</text>
<text x="174" y="290.4">4</text>
<text x="244" y="290.4">3</text>
<text x="314" y="290.4">2</text>
<text x="384" y="290.4">1</text>
</g>
<g font-size="3.9">
<text x="138.9" y="52.7">5</text>
<text x="140.5" y="68.7">3</text>
<text x="172.2" y="70">5</text>
<text x="70.3" y="75.1">5</text>
<text x="141.9" y="79.9">2</text>
<text x="62.1" y="89.2">3</text>
<text x="178" y="85">3</text>
<text x="205.9" y="95.7">7</text>
<text x="58.3" y="105.9">2</text>
<text x="182.6" y="103">2</text>
<text x="222.4" y="109.9">5</text>
<text x="57.5" y="118">6</text>
<text x="226.6" y="124.1">3</text>
<text x="251.6" y="123.6">ITEM</text>
<text x="261.6" y="123.6">QTY</text>
<text x="284.6" y="123.6">PART NUMBER</text>
<text x="340.7" y="123.6">DESCRIPTION</text>
<text x="379.9" y="123.7">ID Ref.</text>
<text x="254.7" y="128.9">1</text>
<text x="263.9" y="128.9">8</text>
<text x="269.9" y="128.9">DIN 125 - A 3,2</text>
<text x="324.9" y="129">Washer</text>
<text x="254.7" y="134.2">2</text>
<text x="263.9" y="134.2">6</text>
<text x="269.9" y="134.2">DIN 125 - A 6,4</text>
<text x="324.9" y="134.3">Washer</text>
<text x="48.2" y="142.3">1</text>
<text x="229.6" y="140">2</text>
<text x="254.7" y="139.5">3</text>
<text x="263.9" y="139.5">6</text>
<text x="269.9" y="139.5">DIN 127 - A 6</text>
<text x="324.9" y="139.6">Spring Washer</text>
<text x="254.7" y="144.8">4</text>
<text x="263.9" y="144.8">8</text>
<text x="269.9" y="144.8">DIN 7380 - M3 x 6 P</text>
<text x="324.9" y="144.9">Tornillos de cabeza cilíndrica</text>
<text x="229.3" y="154.5">6</text>
<text x="324.9" y="150.2">abombada con hueco hexagonal</text>
<text x="324.9" y="155.5">- Productos de clase A</text>
<text x="43.2" y="157.6">4</text>
<text x="254.7" y="160.7">5</text>
<text x="263.9" y="160.8">6</text>
<text x="269.9" y="160.8">DIN 7380 - M6 x 16 P</text>
<text x="324.9" y="160.8">Tornillos de cabeza cilíndrica</text>
<text x="324.9" y="166.2">abombada con hueco hexagonal</text>
<text x="324.9" y="171.5">- Productos de clase A</text>
<text x="254.7" y="176.7">6</text>
<text x="263.9" y="176.7">6</text>
<text x="269.9" y="176.8">Harrison Spring Steel Cage Nut</text>
<text x="324.9" y="176.8">Tuerca jaula M6 para chapa</text>
<text x="269.9" y="182.1">M6 9562 o equivalente</text>
<text x="324.9" y="182.1">1.7-2.7</text>
<text x="229.8" y="190.7">8</text>
<text x="254.7" y="187.3">7</text>
<text x="263.9" y="187.3">1</text>
<text x="269.9" y="187.3">TRC-COM-0031-CHABOTCD</text>
<text x="324.9" y="187.4">Botonera Der. Chapa 1,5mm.</text>
<text x="381.2" y="187.3">1746</text>
<text x="254.7" y="192.7">8</text>
<text x="263.9" y="192.7">1</text>
<text x="269.9" y="192.7">TRC-COM-0031-ECD01</text>
<text x="324.9" y="192.7">Estructura Caja Derecha.</text>
<text x="381.2" y="192.7">1074</text>
<text x="63.6" y="198.2">4</text>
<text x="75.2" y="200.8">1</text>
<text x="254.7" y="203.3">9</text>
<text x="263.9" y="203.2">1</text>
<text x="269.9" y="203.3">TRC-COM-0031-TAPA01</text>
<text x="324.9" y="198">Conjunto soldado.</text>
<text x="324.9" y="203.4">Tapa botonera izq y der. Chapa</text>
<text x="381.2" y="203.3">1078</text>
<text x="324.9" y="208.7">plegada 1,5mm</text>
<text x="99.9" y="213.5">9</text>
<text x="220.4" y="222.4">1</text>
<text x="218.1" y="237.8">4</text>
<text x="183.6" y="246.7">1</text>
<text x="169.5" y="254.8">4</text>
<text x="352.4" y="276">SMK-XXXMAQ-03-RTRONE31-ENS01</text>
</g>
<g font-size="2.4">
<text x="271.2" y="259.7">SCALE:</text>
<text x="350.6" y="260.8">DRAWN: Raúl Rodríguez G.</text>
<text x="391.2" y="260.6">21/04/2014</text>
<text x="350.6" y="267">CHECKED:</text>
<text x="350.6" y="271.4">DWG NO:</text>
<text x="351.6" y="279.3">REV</text>
<text x="372" y="279.4">SIZE</text>
<text x="391" y="279.6">SHEET</text>
<text x="377.9" y="283.8">A3</text>
<text x="398.3" y="283.8">1 /2</text>
</g>
</svg>
